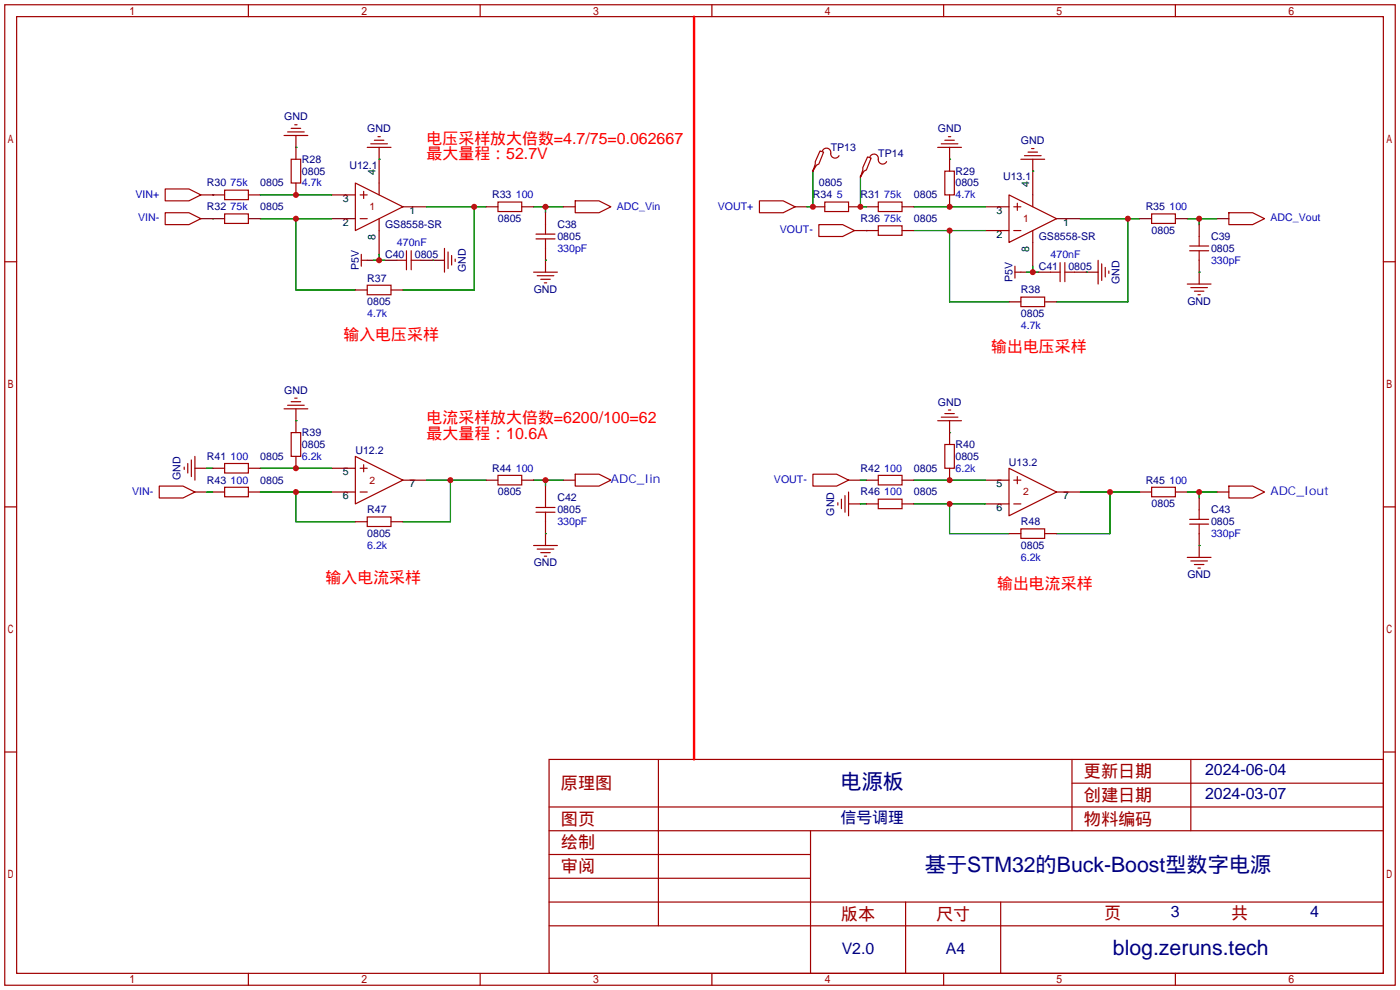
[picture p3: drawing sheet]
<svg xmlns="http://www.w3.org/2000/svg" width="299mm" height="212mm" viewBox="0 0 299 212" stroke-linecap="round" stroke-linejoin="round" font-family="sans-serif">
<g fill="none" stroke="#a10000" stroke-width=".25">
<path d="M1 1h297.2v209.6h-297.2zM3.6 3.6h292.1v204.4h-292.1zM53.1 1v2.6M102.6 1v2.6M152.1 1v2.6M201.7 1v2.6M251.2 1v2.6M60.7 29h5.1M61.5 28.2h3.5M62.2 34h2.1v5.1h-2.1zM62.2 27.4h2.1M63 26.7h.5"/>
<path d="M75.9 39.1l10.2 5.1-10.2 5.1zM78.5 31.5h5.1M79.2 30.7h3.6M80 30h2M80.8 29.2h.5M81 39.1v2.6M175.3 32.3l.7 .2-1 2.6-.5 .2-.8 1.3 .5-1.5v-.6zM175.8 32.3a.93 .93 0 0 1 1.1-.6 .93 .93 0 0 1 .6 1.1 .94 .94 0 0 0 .7 1 .94 .94 0 0 0 1.1-.5M185.4 33.5l.8 .3-1 2.5-.5 .3-.8 1.2 .5-1.5v-.5zM185.9 33.5a.93 .93 0 0 1 1.2-.5 .93 .93 0 0 1 .6 1 .94 .94 0 0 0 .7 1 .94 .94 0 0 0 1.1-.5M200.4 31.5h5.1M201.2 30.7h3.5"/>
<path d="M201.9 36.6h2.1v5.1h-2.1zM201.9 30h2.1M202.7 29.2h.5M218.2 34h5.1M218.9 33.3h3.6M219.7 32.5h2M220.5 31.8h.5M1 55.9h2.6M35.3 40.4h5.1l2.5 1.3-2.5 1.2h-5.1zM35.3 45.5h5.1l2.5 1.2-2.5 1.3h-5.1zM48 40.6h5.1v2.1h-5.1zM48 45.7h5.1v2.1h-5.1z"/>
<path d="M77 41.7h1.5M77 46.7h1.5M77.2 54.4v2.5M77.2 55.6h1.3M77.7 40.9v1.5M81 46.7v2.6M84.8 55.6h2.1M86.9 53.6v4.1M87.9 55.6h2M87.9 53.6v4.1M95 53.1v5.1M95.8 53.8v3.6"/>
<path d="M96.5 54.6v2M97.3 55.4v.5M106.4 43.2h5.1v2h-5.1zM114 58.2h5.1M114.6 51.1h4M114.6 50h4M114.8 58.9h3.6M115.6 59.7h2M116.6 48v2M116.6 51.1v2M122.9 42.9h5.1l2.6 1.3-2.6 1.3h-5.1zM162.3 42.9h5.1l2.5 1.3-2.5 1.3h-5.1z"/>
<path d="M175 48h5.1l2.5 1.3-2.5 1.2h-5.1zM176.3 43.2h5.1v2h-5.1zM187.7 43.2h5.1v2h-5.1zM187.7 48.3h5.1v2h-5.1zM215.6 41.7l10.2 5-10.2 5.1zM216.7 44.2h1.5M216.7 49.3h1.5M216.9 56.9v2.5M216.9 58.2h1.3M217.4 43.4v1.6M220.7 41.7v2.5M220.7 49.3v2.5"/>
<path d="M224.5 58.2h2.1M226.6 56.1v4.1M227.6 58.2h2M227.6 56.1v4.1M234.7 55.6v5.1M235.5 56.4v3.5M236.2 57.2v2M237 57.9v.5M246.1 45.7h5.1v2.1h-5.1zM254.3 53.6h4M254.3 52.6h4M256.3 50.5v2.1"/>
<path d="M256.3 53.6v2M262.6 45.5h5.1l2.6 1.2-2.6 1.3h-5.1zM295.7 55.9h2.5M78.5 61h5.1v2h-5.1zM116.3 60.5h.5M218.2 63.5h5.1v2h-5.1zM253.7 60.7h5.1M254.5 61.5h3.6M255.3 62.2h2M256 63h.5M39.4 99.8v.5M40.1 99.1v2"/>
<path d="M40.9 98.3v3.6M41.7 97.5v5.1M48 99.1h5.1v2h-5.1zM60.7 87.4h5.1M61.5 86.6h3.5M62.2 92.5h2.1v5h-2.1zM62.2 85.9h2.1M63 85.1h.5M75.9 97.5l10.2 5.1-10.2 5.1zM77.7 99.3v1.5M200.4 89.9h5.1M201.2 89.2h3.5"/>
<path d="M201.9 95h2.1v5.1h-2.1zM201.9 88.4h2.1M202.7 87.6h.5M1 108.3h2.6M34 103.9h5.1l2.6 1.3-2.6 1.2h-5.1zM48 104.1h5.1v2.1h-5.1zM77 100.1h1.5M77 105.2h1.5M78.5 110.5h5.1v2h-5.1zM106.4 101.6h5.1v2h-5.1zM114 116.6h5.1M114.6 109.5h4"/>
<path d="M114.6 108.5h4M114.8 117.3h3.6M115.6 118.1h2M116.3 118.9h.5M116.6 106.4v2.1M116.6 109.5v2M122.9 101.3h5.1l2.6 1.3-2.6 1.3h-5.1zM173.7 101.3h5.1l2.6 1.3-2.6 1.3h-5.1zM179.1 107.4v.5M179.8 106.7v2M180.6 105.9v3.6M181.4 105.2v5"/>
<path d="M187.7 101.6h5.1v2h-5.1zM187.7 106.7h5.1v2h-5.1zM215.6 100.1l10.2 5.1-10.2 5zM216.7 102.6h1.5M216.7 107.7h1.5M217.4 101.9v1.5M218.2 113h5.1v2.1h-5.1zM246.1 104.1h5.1v2.1h-5.1zM253.7 119.1h5.1M254.3 112h4M254.3 111h4M254.5 119.9h3.6"/>
<path d="M256.3 109v2M256.3 112v2M262.6 103.9h5.1l2.6 1.3-2.6 1.2h-5.1zM295.7 108.3h2.5M255.3 120.6h2M256 121.4h.5M1 160.7h2.6M117.3 162.3h178.4v45.7h-178.4zM117.3 177.5h178.4M117.3 172.5h178.4M140.7 162.3v35.6M173.2 177.5v30.5"/>
<path d="M229.1 162.3v15.2M229.1 167.4h66.6M254.5 162.3v15.2M295.7 160.7h2.5M117.3 182.6h55.9M117.3 197.9h178.4M117.3 192.8h178.4M117.3 187.7h55.9M193.5 192.8v15.2M213.9 192.8v15.2M53.1 208v2.6M102.6 208v2.6"/>
<path d="M152.1 208v2.6M201.7 208v2.6M251.2 208v2.6"/>
</g>
<g fill="none" stroke="#870000" stroke-width=".25">
<path d="M63.2 29v5M63.2 39.1v2.6M81 31.5v7.6M173.7 36.3v.3M183.9 37.6v.2M202.9 31.5v5.1M220.7 34v7.7M42.9 41.7h5.1M42.9 46.7h5.1M53.1 41.7h2.5M53.1 46.7h2.5M70.9 41.7h5"/>
<path d="M70.9 46.7h5M78.5 55.6h1.3M81 49.3v5.1M82.3 55.6h2.5M86.1 44.2h5.1M89.9 55.6h5.1M103.9 44.2h2.5M111.5 44.2h2.5M116.6 45.5v2.5M116.6 53.1v5.1M120.4 44.2h2.5M169.9 44.2h2.6"/>
<path d="M173.7 44.2h2.6M181.4 44.2h2.5M182.6 49.3h5.1M185.2 44.2h2.5M192.8 44.2h2.5M192.8 49.3h2.5M202.9 41.7v2.5M210.6 44.2h5M210.6 49.3h5M218.2 58.2h1.3M220.7 51.8v5.1M222 58.2h2.5"/>
<path d="M225.8 46.7h5.1M229.6 58.2h5.1M243.6 46.7h2.5M251.2 46.7h2.5M256.3 48v2.5M256.3 55.6v5.1M260.1 46.7h2.5M75.9 62h2.6M83.6 62h2.5M215.6 64.5h2.6M223.3 64.5h2.5M63.2 87.4v5.1"/>
<path d="M63.2 97.5v2.6M202.9 89.9v5.1M41.7 105.2h2.5M41.7 100.1h2.5M45.5 105.2h2.5M45.5 100.1h2.5M53.1 105.2h2.5M53.1 100.1h2.5M70.9 105.2h5M70.9 100.1h5M75.9 111.5h2.6M83.6 111.5h2.5"/>
<path d="M86.1 102.6h5.1M103.9 102.6h2.5M111.5 102.6h2.5M116.6 103.9v2.5M116.6 111.5v5.1M120.4 102.6h2.5M181.4 102.6h2.5M181.4 107.7h2.5M185.2 102.6h2.5M185.2 107.7h2.5M192.8 102.6h2.5M192.8 107.7h2.5"/>
<path d="M202.9 100.1v2.5M210.6 102.6h5M210.6 107.7h5M215.6 114h2.6M223.3 114h2.5M225.8 105.2h5.1M243.6 105.2h2.5M251.2 105.2h2.5M256.3 106.4v2.6M256.3 114v5.1M260.1 105.2h2.5"/>
</g>
<g fill="none" stroke="#008700" stroke-width=".25">
<path d="M63.2 31.5h.1M81 34h.1M173.7 36.6v7.6h-1.2M183.9 37.8v6.4h1.3M202.9 34h.1M220.7 36.6h.1M45.5 41.7h.1M45.5 46.7h.1M55.6 41.7h15.3M55.6 46.7h15.3M63.2 46.7v15.3h12.7M79.8 55.6h2.5"/>
<path d="M81 54.4v1.2M91.2 44.2h12.7M92.5 55.6h.1M101.3 44.2v17.8h-15.2M114 44.2h6.4M116.6 55.6h.1M116.6 44.2v1.3M185.2 49.3h.1M195.3 44.2h15.3M195.3 49.3h15.3M202.9 49.3v15.2h12.7M219.5 58.2h2.5"/>
<path d="M220.7 56.9v1.3M230.9 46.7h12.7M232.2 58.2h.1M241 46.7v17.8h-15.2M253.7 46.7h6.4M256.3 58.2h.1M256.3 46.7v1.3M63.2 89.9h.1M202.9 92.5h.1M44.2 100.1h1.3M44.2 105.2h1.3M55.6 100.1h15.3"/>
<path d="M55.6 105.2h15.3M63.2 105.2v6.3h12.7M91.2 102.6h12.7M96.3 102.6v8.9h-10.2M114 102.6h6.4M116.6 114h.1M116.6 102.6v1.3M183.9 102.6h1.3M183.9 107.7h1.3M195.3 102.6h15.3M195.3 107.7h15.3M202.9 107.7v6.3h12.7"/>
<path d="M230.9 105.2h12.7M237.2 105.2v8.8h-11.4M253.7 105.2h6.4M256.3 116.6h.1M256.3 105.2v1.2"/>
</g>
<path d="M148.3 3.6v158.7" fill="none" stroke="#f00" stroke-width=".51"/>
<g fill="#c00">
<circle cx="63.2" cy="41.7" r=".63"/>
<circle cx="81" cy="55.6" r=".63"/>
<circle cx="63.2" cy="46.7" r=".63"/>
<circle cx="101.3" cy="44.2" r=".63"/>
<circle cx="116.6" cy="44.2" r=".63"/>
<circle cx="63.2" cy="100.1" r=".63"/>
<circle cx="63.2" cy="105.2" r=".63"/>
<circle cx="96.3" cy="102.6" r=".63"/>
<circle cx="116.6" cy="102.6" r=".63"/>
<circle cx="202.9" cy="44.2" r=".63"/>
<circle cx="220.7" cy="58.2" r=".63"/>
<circle cx="202.9" cy="49.3" r=".63"/>
<circle cx="241" cy="46.7" r=".63"/>
<circle cx="256.3" cy="46.7" r=".63"/>
<circle cx="202.9" cy="102.6" r=".63"/>
<circle cx="202.9" cy="107.7" r=".63"/>
<circle cx="237.2" cy="105.2" r=".63"/>
<circle cx="256.3" cy="105.2" r=".63"/>
<circle cx="183.9" cy="44.2" r=".63"/>
<circle cx="173.7" cy="44.2" r=".63"/>
</g>
<g font-size="4.5" fill="#000080">
<text x="179.6" y="168.6">电源板</text>
<text x="197.6" y="186.3">基于STM32的Buck-Boost型数字电源</text>
<text x="237.9" y="204.1">blog.zeruns.tech</text>
</g>
<g font-size="3.7" fill="#a00000">
<text x="231.6" y="166.1">更新日期</text>
<text x="119.9" y="168.6">原理图</text>
<text x="231.6" y="171.2">创建日期</text>
<text x="119.9" y="176.3">图页</text>
<text x="231.6" y="176.3">物料编码</text>
<text x="119.9" y="181.3">绘制</text>
<text x="119.9" y="186.4">审阅</text>
<text x="179.7" y="196.6">版本</text>
<text x="200" y="196.6">尺寸</text>
<text x="236" y="196.3">页</text>
<text x="263.1" y="196.3">共</text>
</g>
<g font-size="3.4" fill="#f00">
<text x="91.2" y="30.7">电压采样放大倍数=4.7/75=0.062667</text>
<text x="91.2" y="34.1">最大量程：52.7V</text>
<text x="73.4" y="72.6">输入电压采样</text>
<text x="211.8" y="75.1">输出电压采样</text>
<text x="91.2" y="90.4">电流采样放大倍数=6200/100=62</text>
<text x="91.2" y="93.8">最大量程：10.6A</text>
<text x="69.6" y="124.7">输入电流采样</text>
<text x="213.1" y="125.9">输出电流采样</text>
</g>
<g font-size="3.4" fill="#000080">
<text x="257.6" y="165.7">2024-06-04</text>
<text x="257.6" y="170.8">2024-03-07</text>
<text x="179.6" y="175.9">信号调理</text>
<text x="250.3" y="196">3</text>
<text x="280" y="196">4</text>
<text x="179.9" y="203.8">V2.0</text>
<text x="202.1" y="203.8">A4</text>
</g>
<g font-size="2.6" fill="#00f">
<text x="130.6" y="103.3">ADC_Iin</text>
<text x="271.5" y="105.8">ADC_Iout</text>
</g>
<g font-size="2.3" fill="#000080">
<text x="60.7" y="25.7">GND</text>
<text x="78.5" y="28.3">GND</text>
<text x="200.4" y="28.3">GND</text>
<text x="64.5" y="34.8">R28</text>
<text x="177.5" y="32.2">TP13</text>
<text x="187.7" y="33.5">TP14</text>
<text x="218.2" y="30.8">GND</text>
<text x="44.2" y="39.8">R30</text>
<text x="55.6" y="39.8">0805</text>
<text x="64.5" y="37.3">0805</text>
<text x="74.7" y="36">U12.1</text>
<text x="175" y="39.8">0805</text>
<text x="204.2" y="37.3">R29</text>
<text x="204.2" y="39.8">0805</text>
<text x="214.4" y="38.6">U13.1</text>
<text x="44.2" y="44.9">R32</text>
<text x="55.6" y="44.9">0805</text>
<text x="105.2" y="42.4">R33</text>
<text x="106.4" y="47.5">0805</text>
<text x="173.7" y="42.4">R34</text>
<text x="183.9" y="42.4">R31</text>
<text x="183.9" y="47.5">R36</text>
<text x="195.3" y="42.4">0805</text>
<text x="195.3" y="47.5">0805</text>
<text x="244.9" y="44.9">R35</text>
<text x="82.3" y="48.7">GS8558-SR</text>
<text x="119.1" y="48.7">C38</text>
<text x="119.1" y="51.3">0805</text>
<text x="222" y="51.3">GS8558-SR</text>
<text x="246.1" y="50">0805</text>
<text x="258.8" y="51.3">C39</text>
<text x="258.8" y="53.8">0805</text>
<text x="76.7" y="57.8" transform="rotate(-90 76.7 57.8)">P5V</text>
<text x="82.3" y="55.1">C40</text>
<text x="88.6" y="55.1">0805</text>
<text x="99.5" y="58.1" transform="rotate(-90 99.5 58.1)">GND</text>
<text x="222" y="57.6">C41</text>
<text x="228.3" y="57.6">0805</text>
<text x="78.5" y="60.2">R37</text>
<text x="78.5" y="65.2">0805</text>
<text x="114.1" y="62.6">GND</text>
<text x="216.4" y="60.3" transform="rotate(-90 216.4 60.3)">P5V</text>
<text x="218.2" y="62.7">R38</text>
<text x="239.2" y="60.7" transform="rotate(-90 239.2 60.7)">GND</text>
<text x="253.8" y="65.1">GND</text>
<text x="218.2" y="67.8">0805</text>
<text x="60.7" y="84.2">GND</text>
<text x="200.4" y="86.7">GND</text>
<text x="64.5" y="93.2">R39</text>
<text x="64.5" y="95.7">0805</text>
<text x="204.2" y="95.7">R40</text>
<text x="44.2" y="98.3">R41</text>
<text x="55.6" y="98.3">0805</text>
<text x="75.9" y="97">U12.2</text>
<text x="105.2" y="100.8">R44</text>
<text x="183.9" y="100.8">R42</text>
<text x="195.3" y="100.8">0805</text>
<text x="204.2" y="98.3">0805</text>
<text x="215.6" y="99.5">U13.2</text>
<text x="38.6" y="102.6" transform="rotate(-90 38.6 102.6)">GND</text>
<text x="44.2" y="103.3">R43</text>
<text x="55.6" y="103.3">0805</text>
<text x="106.4" y="105.9">0805</text>
<text x="119.1" y="107.2">C42</text>
<text x="183.9" y="105.9">R46</text>
<text x="195.3" y="105.9">0805</text>
<text x="244.9" y="103.3">R45</text>
<text x="78.5" y="109.7">R47</text>
<text x="119.1" y="109.7">0805</text>
<text x="178.3" y="110.2" transform="rotate(-90 178.3 110.2)">GND</text>
<text x="218.2" y="112.2">R48</text>
<text x="246.1" y="108.4">0805</text>
<text x="258.8" y="109.7">C43</text>
<text x="258.8" y="112.2">0805</text>
<text x="78.5" y="114.8">0805</text>
<text x="218.2" y="117.3">0805</text>
<text x="114.1" y="121">GND</text>
<text x="253.8" y="123.5">GND</text>
</g>
<g font-size="2.3" fill="#00f">
<text x="49.3" y="39.8">75k</text>
<text x="64.5" y="39.8">4.7k</text>
<text x="28.9" y="42.2">VIN+</text>
<text x="29.5" y="47.3">VIN-</text>
<text x="49.3" y="44.9">75k</text>
<text x="110.2" y="42.4">100</text>
<text x="131.8" y="44.8">ADC_Vin</text>
<text x="153.4" y="44.8">VOUT+</text>
<text x="178.8" y="42.4">5</text>
<text x="189" y="42.4">75k</text>
<text x="189" y="47.5">75k</text>
<text x="204.2" y="42.4">4.7k</text>
<text x="249.9" y="44.9">100</text>
<text x="271.5" y="47.3">ADC_Vout</text>
<text x="84.8" y="52.5">470nF</text>
<text x="119.1" y="53.8">330pF</text>
<text x="166.7" y="49.9">VOUT-</text>
<text x="224.5" y="55.1">470nF</text>
<text x="258.8" y="56.4">330pF</text>
<text x="78.5" y="67.8">4.7k</text>
<text x="218.2" y="70.3">4.7k</text>
<text x="49.3" y="98.3">100</text>
<text x="64.5" y="98.3">6.2k</text>
<text x="110.2" y="100.8">100</text>
<text x="189" y="100.8">100</text>
<text x="204.2" y="100.8">6.2k</text>
<text x="28.2" y="105.7">VIN-</text>
<text x="49.3" y="103.3">100</text>
<text x="165.4" y="103.2">VOUT-</text>
<text x="189" y="105.9">100</text>
<text x="249.9" y="103.3">100</text>
<text x="119.1" y="112.2">330pF</text>
<text x="78.5" y="117.3">6.2k</text>
<text x="218.2" y="119.9">6.2k</text>
<text x="258.8" y="114.8">330pF</text>
</g>
<g font-size="2.3">
<text x="80.2" y="37.4" transform="rotate(-90 80.2 37.4)">4</text>
<text x="219.9" y="39.9" transform="rotate(-90 219.9 39.9)">4</text>
<text x="73.3" y="43.1">3</text>
<text x="87.5" y="45.7">1</text>
<text x="213" y="45.7">3</text>
<text x="73.3" y="48.2">2</text>
<text x="80.2" y="51.3" transform="rotate(-90 80.2 51.3)">8</text>
<text x="213" y="50.8">2</text>
<text x="219.9" y="53.9" transform="rotate(-90 219.9 53.9)">8</text>
<text x="227.2" y="48.2">1</text>
<text x="73.3" y="101.6">5</text>
<text x="73.3" y="106.6">6</text>
<text x="87.5" y="104.1">7</text>
<text x="213" y="104.1">5</text>
<text x="227.2" y="106.6">7</text>
<text x="213" y="109.2">6</text>
</g>
<g font-size="2.2" fill="#a00000">
<text x="79" y="44.9">1</text>
<text x="218.7" y="47.5">1</text>
<text x="79" y="103.3">2</text>
<text x="218.7" y="105.9">2</text>
</g>
</svg>
